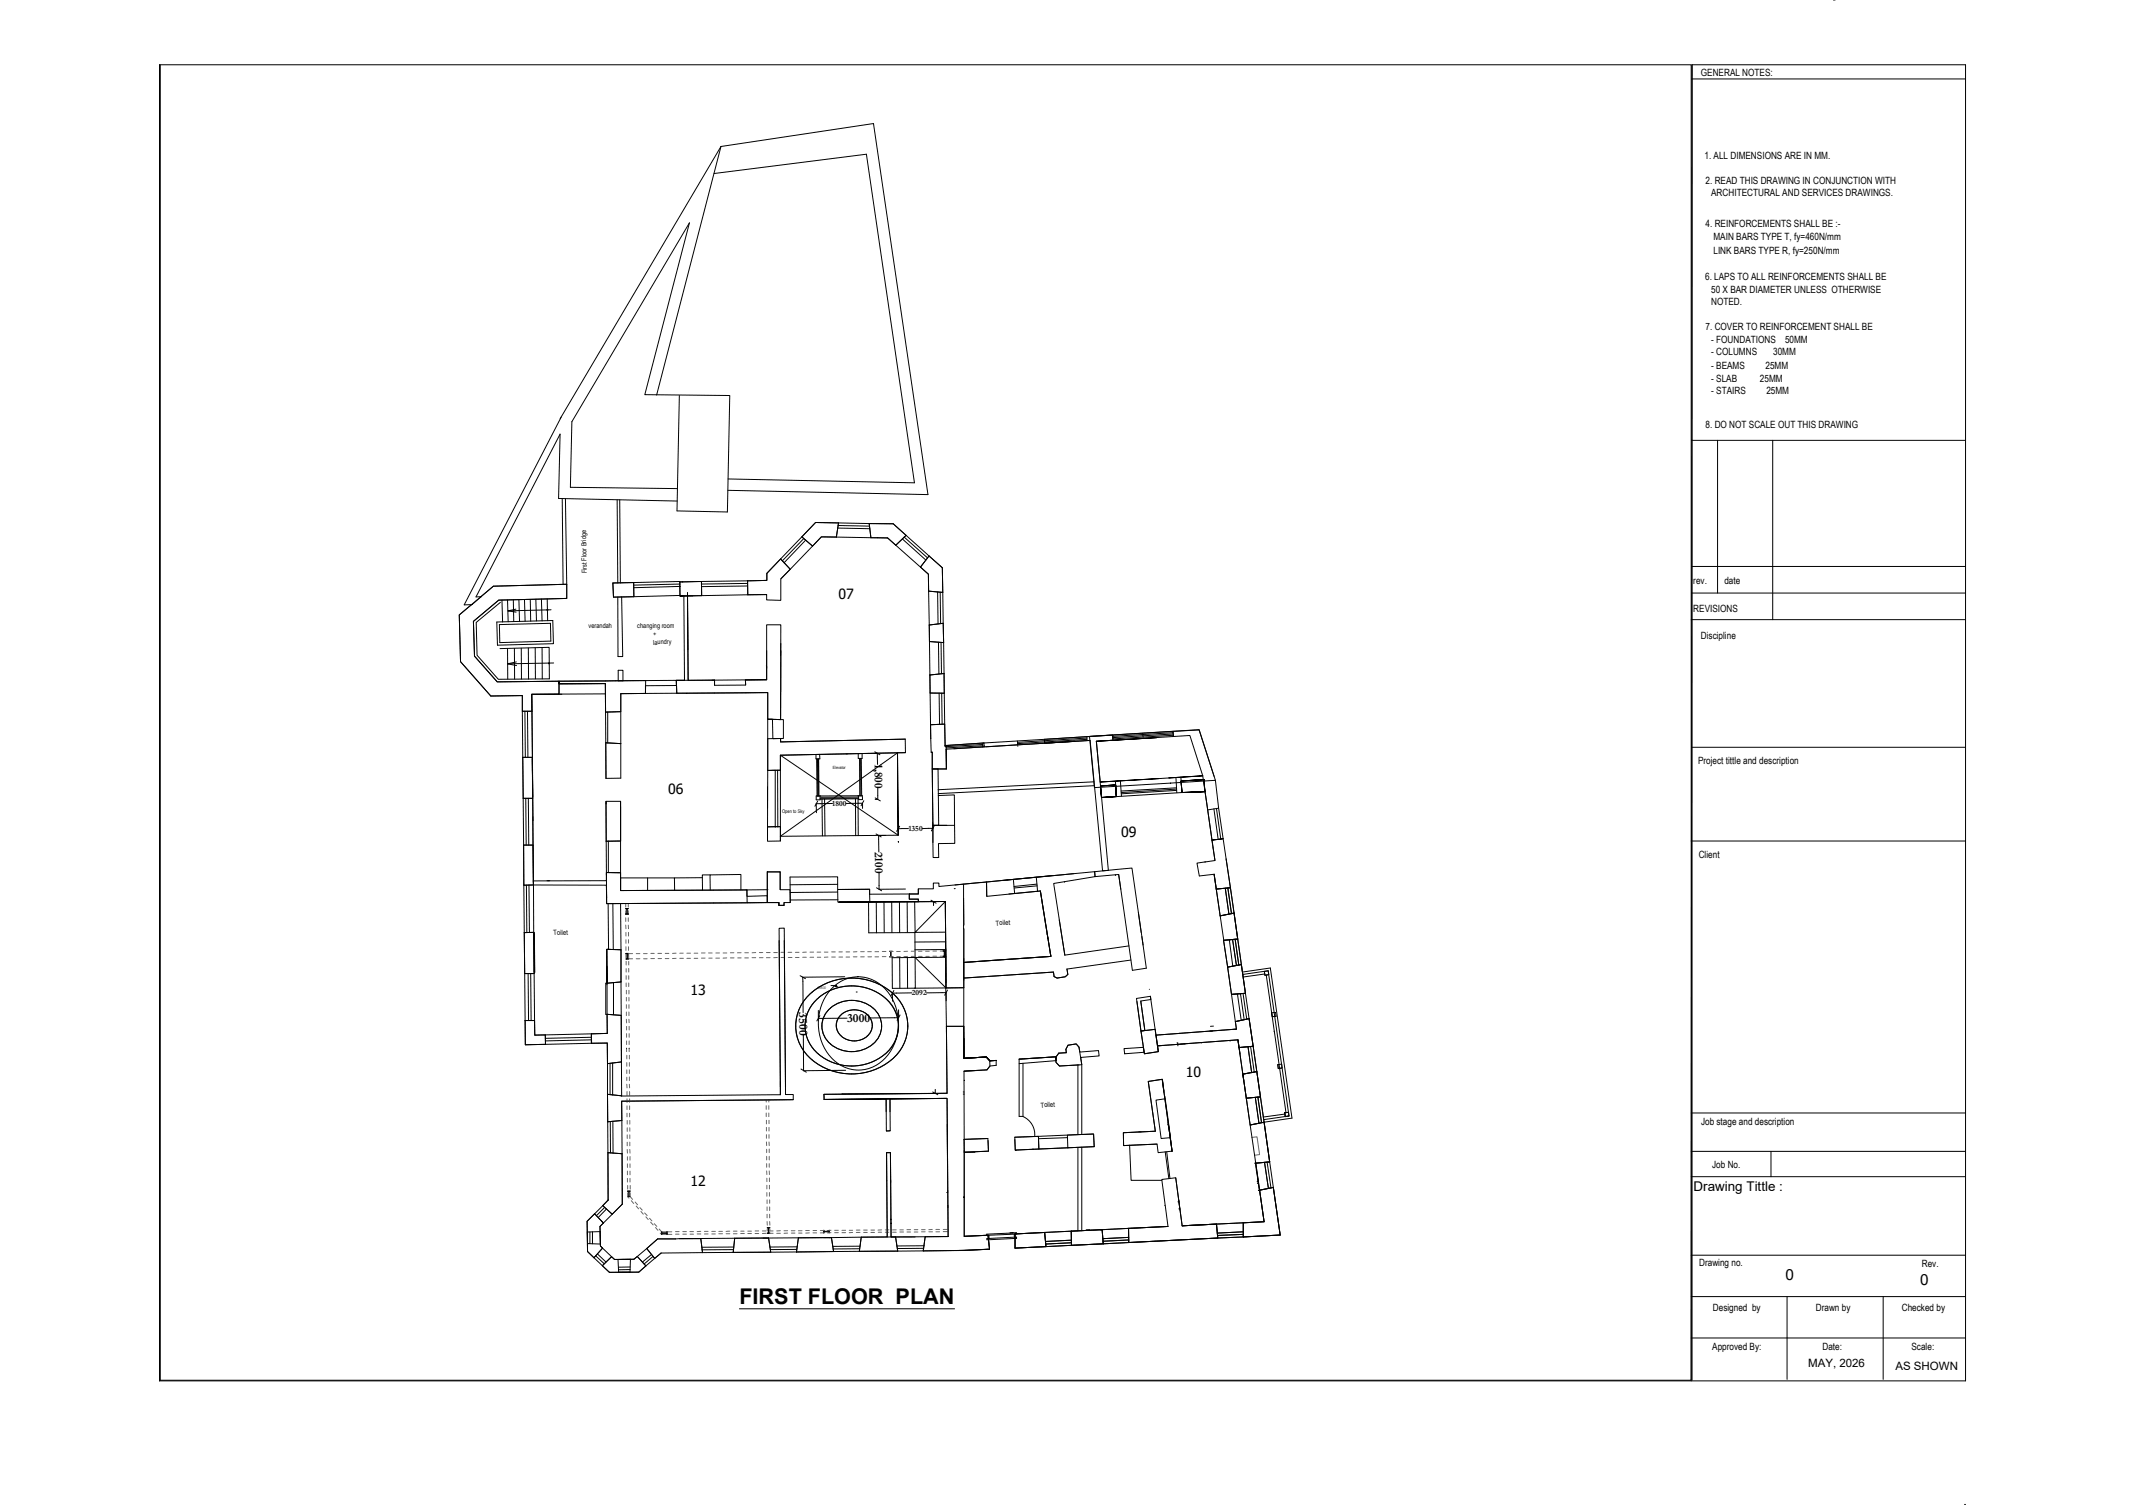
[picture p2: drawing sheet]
<svg xmlns="http://www.w3.org/2000/svg" width="420mm" height="297mm" viewBox="0 0 420 297" stroke-linecap="round" stroke-linejoin="round" font-family="sans-serif">
<!-- layer: New_New_0_Pen_No__13_Pen_No__4 -->
<path d="M251.4 203.5h.1" fill="none" stroke="#000" stroke-width=".2"/>
<!-- layer: New_containers_Pen_No__11 -->
<path d="M215 145.3l21.6-1.3 3.3 10-23.9 1.4zM217.2 155.1l3-.2 .1 2.3-2.9 .2-.2-2.3 3-.2-3 .2 .2 2.3 2.9-.2-.1-2.3 .1 2.3-2.9 .2zM233.1 154.1l.2 2.3-.2-2.3 4.5-.2 .2 2.4-4.5 .1-.2-2.3 4.5-.2 .2 2.4-4.5 .1 4.5-.1-.2-2.4zM163.9 198.9a6.4 6.4 0 0 1 9.8 1.9 4.9 4.9 0 0 1-3.7 6.5 6.6 6.6 0 0 1-6.1-1.2M163.9 198.9a4.6 4.6 0 0 0 0 7.2M174.6 196.9a10.1 10.1 0 0 0-14.6 1.8 7.1 7.1 0 0 0 1.6 9.4M174.6 196.9a7.1 7.1 0 0 1 0 11.2M175.9 195.8a12.2 12.2 0 0 0-17.4 1.9 8.7 8.7 0 0 0 3.3 12.6 12.4 12.4 0 0 0 14.1-1.1M175.9 195.8a8.5 8.5 0 0 1 0 13.4M161.6 208.1a10.4 10.4 0 0 0 13 0M166.1 204.5a4 4 0 0 0 5 0M166.1 204.5a2.92 2.92 0 0 1-.9-3.1 2.92 2.92 0 0 1 2.5-2 3.4 3.4 0 0 1 4.4 3.5 2.73 2.73 0 0 1-1 1.6" fill="none" stroke="#000" stroke-width=".2"/>
<!-- layer: ArchiCAD Doors_Pen_No__1_Pen_No__6 -->
<path d="M232.3 205.8h.2v.6M237 205.8h.2" fill="none" stroke="#000" stroke-width=".2"/>
<!-- layer: Exterior Walls_Pen_No__61 -->
<path d="M200.9 146.8v.5" fill="none" stroke="#6a6a6a" stroke-width=".2"/>
<!-- layer: New_New_Vports_Pen_No__7_Pen_No__7 -->
<g fill="none" stroke="#000" stroke-width=".2">
<path d="M135.7 120.4l.1 7.8M151.3 131.4v.5M105 149.7l.2 7.6M108 173.8h.5M205.7 178.4v.2M105.4 184.3v7.6M105.5 184.3v7.6M105.5 184v7.9M198 189.4l-7.6 .5M206.7 184.5v-.2v.2M206.8 185.2v-.1v.1M212.7 210.1v13.8"/>
<path d="M213.5 210.1v13.8M239.4 203.5h-.6M239.5 202.5l-.6 .1M175.8 232.9v.6M186.9 221.9l.1 7.6M212.7 226.5v16.4M213.5 226.4v16.5M175.8 240.6v.1v-.1M175.9 241.4v.1v-.1"/>
</g>
<!-- layer: New_New_0_Pen_No__6_Pen_No__6 -->
<path d="M119.5 134.9l-9.2 .1M119.5 134.4l-9.2 .1M154 149.1l23.2 15.7M177.1 148.6l-23.1 16.5 23.2-.3M184 151.8l.1 11.1M177.2 164.8l-.1-16.2 .1 16.2M177.3 166.1v.1v-.1M190.2 174.5l4.5-.4v2.8M186.6 195l.2 7.6M190.2 194.9v7.7" fill="none" stroke="#000" stroke-width=".2"/>
<!-- layer: New_New_0_Pen_No__7_Pen_No__7 -->
<g fill="none" stroke="#000" stroke-width=".2">
<path d="M140.9 34.2l30.1-3.8 9.5 64.9-36.8-.8M142.3 28.9l-12.7 49.1M142.3 28.9l30.1-4.5 10.7 73.2-39.5-.8M142.3 28.9l-31.7 53.7M134.1 78.1l-.5 22.7M144 78.1l-16.7-.2 8.8-33.9-23.2 39.2-.3 13 21.1 .2M144 78.1l-.4 22.9M110.7 82.3l-19.1 37.1 1.5-.1M111 98.4l.1 17M111.6 98.5l.2 16.8-14.4 .4-6.8 5.7 .3 9.2 6 6.8 6.2-.1v3.1M121.8 98.6l.1 16.5M122.3 98.6l.1 16.5"/>
<path d="M133.6 98.9l-23.4-.5 .3-12.7-16.6 32.1h1.1M98.8 118.9l-4.8 4 .1 6.4 4.2 4.8 10.1-.1v-6.2l-9.7 .2M99.1 118.4l.1 4.4M100.2 118.4l.1 4.3M101.3 118.4l.1 4.3M102.4 118.4l.1 4.3M103.5 118.3l.1 4.3M104.6 118.3l.1 4.3M105.7 118.3l.2 4.3M106.8 118.2l.2 4.4M108 118.2l.1 4.3M111.8 118.1l-13.4 .3-5 4.2 .2 6.9 4.5 5.1 12.2-.1"/>
<path d="M122.7 117.8l.2 11.8h-.9l-.1-11.7M125.1 115l-4.2 .1M125.1 117.8l-4 .1M138.4 114.8l-4.2 .1M138.5 117.6h-4.3h.6M151.3 117.3l-3.7 .1M154.1 110.3l-2.8 2.9v1.4h-3.8M156 112.4l-1.9 1.9M165.1 106h-3l-1.7 1.8M165.5 103.2l-4.5-.1-2.8 2.9M171.5 103.3l4.8 .1 2.5 2.3M171.9 106.1l3.3 .1 1.6 1.4"/>
<path d="M181.7 111.9l1.5 1.4 .1 3.4M183.3 109.7l2.7 2.4 .1 4.8M98 122.8l11.1-.3 .1 4.5-11 .3zM98.6 123.3l10-.3 .1 3.5-10.1 .3zM100.2 128v6M101.5 128l.1 6M101.8 120.2l-1.6 .4 1.7 .2M101.9 130.6l-1.7 .4 1.7 .4M102.9 127.9v6.1M104.3 127.9v6.1M105.6 127.8l.1 6.2M107 127.8v6.2"/>
<path d="M108.8 120.4l-8.6 .2M109.3 130.9l-9.1 .1M119.5 136.9l-9.2 .1M122 134.4v-2.1h.9v2.1M127.4 134.3l-7.9 .1M151.3 128.4v5.8l-17.8 .1h1.6M154.1 128.4v13.6l-2.6-.1v-5.2l-29 .2v3.6h-3v-5.6l-9.2 .1v-.5v2.5h-5.4l.1 3.4M183.4 123.4v3.2M183.5 133.2l.1 3.6M186.1 123l.1 3.8M186.3 132.9l.1 3.9M103.2 149.5l.1 8.1"/>
<path d="M105.1 152.2v-2.7v8.1M122.5 146.8l-3-.2 .1 7h2.9M151.5 145.8h2.6v.6l24.5-.5 .1 2.6-24.7 .6v2.9l-2.5 .1zM154.1 142h.5v3.8h-.5M161.8 148.9v.9h-.8v-.9M161.8 157.1v.8h-.7v-.8h.9M162.2 157.7l.1 7.3M162.7 157.7l.1 7.3M167.2 148.8h.1M168.8 157.6l.1 7.3M169.3 157.1h.8M169.3 157.6l.1 7.3"/>
<path d="M169.4 148.7v1h.7v-1M169.4 157.1l.1 .7h.7v-.7M183.6 143l.2 5.5h.2v3.3h2.8l-.1-3.9M185.2 157l3.1-.1 .1 6M186.4 142.9l.1 4.4M186.7 147.1v.9M193.9 146.9l-7.2 .5M193.9 147.2l-7.2 .4M193.9 146.7v.7M194.2 146.6l-7.7 .6M194.2 146.6v.8M194.2 147.4l-5.9 .4"/>
<path d="M200.8 146.3v.7M206.1 145.9l.1 .8 5.9-.4-17.9 1.1M214.5 145.7l-13.7 .8M214.5 145.9l-13.7 .9M215.9 154.3l-30.8 1.6M216 155.1l-30.8 1.5M219.6 145.1l-25.4 1.5M219.6 145.8v.3M220.2 154.9l-3 .2M221.1 154.1l.2 3M225.5 144.7l.1 .8M231.5 144.6l-11.9 .7"/>
<path d="M231.5 144.9l-11.9 .7M231.6 145.1l-.1-.7-11.9 .7v.7M231.6 145.1l-12 .7M231.6 145.1v.3M232.1 153.5l.1 3M232.2 155.5l-11 .6M232.2 156l-10.9 .7M232.2 155.7l-10.9 .7M233 153.4l.3 3-13 .8-.2-3M237.4 153.1l2.4 16.7M237.5 153.9l-4.4 .2M237.7 155.8l2.1 14-2.1 .3"/>
<path d="M103.3 166.8l.1 7.9M105.2 166.8l.1 7.9-.1-.8M119.7 172.7v-.5v6.2l27.7-.2M119.7 174.7v2.5M120 178.4l.1 9M120.9 178.3l.1 9.1h-1.2v6.7v-3.4M122.5 166v-7.8h-2.9v7.8M122.5 172.3v3.5M122.5 178.3l.1 15.5M127.8 173.3v2.5M133.1 175.7v-2.4h-10.6v2.5M138.6 173.2l-5.5 .1"/>
<path d="M140.1 172.7h-1.5v3M146.2 175.6v-3l-6.1 .1 .1 3M147.4 175.6v2.6l4-.1M147.4 175.6l-24.9 .2M151.4 178.1h2.3v.6h1v-.6M151.4 172.1v6M151.5 165.9v-2.7h2.5v2.8M151.6 175.6h-4.2M154 172.1v3.5M165.3 175.5v-2.4h-9.4l.1 5M165.3 176.1h-9.3M165.3 174.5l-9.4 .1"/>
<path d="M165.4 177.6h-9.4M171.4 178l.1 6.1h9.1v10.9M171.7 178l-2.2 .1M172.9 178l.1 6.1M174.5 178v6.1M176 178v6.1M177.5 178v6.1M179 178l.1 6M179.5 176.4v1.1h1.7v.5M180.5 178l.1 6M181.2 178l-15.6 .1h5M181.2 175.4v1l-9.6 .1v-1l-6 .1"/>
<path d="M186.6 177.9l-21 .2 15.6-.1M186.6 177.9l-6 6.1h6M186.6 177.9l.1 17.1M186.9 162.9h-2.8v3.4M188.5 175.4h.1M190.2 177.3v5.3M193.6 174.2l-5.1 .5M198.9 173.7l-5.4 .5M212 172.4l-14.1 1.4M236.7 172.9l2.9-.3 .4 2.9 2.8-.3M103.5 184.1v8.1M105.3 184l.1 8.2"/>
<path d="M119.8 194.1h-.3v6.1h.3M119.8 194.1v6.1M121.1 193.9v6.4M122.6 193.8l-2.8 .3M122.6 193.8v6.6M153.8 185.6l.2 28.9M154.8 185.6l.2 28.9M177.5 189l.1 6.1M179.1 189v6.1M180.6 189h-4.5M180.6 195h.1M186.6 188.9h.1"/>
<path d="M186.6 188.9l-6 .1 6.1 6M186.6 187.4l-6 .1M186.6 185.9h-6M186.7 195l-10.6 .1M190.2 183.3v11.6l-3.5 .1M224.4 197.7l.8 5.8M225.1 197.6l.8 5.8M227.1 197.3l.9 5.9M240.8 180.8l2.7-.6 .8 5.1-2.8 .3M243 196.3l2.8-.3-.8-5.6-2.7 .5 1.5 10.7 2.7-.6 2.3 15.5M245.2 191.9l5.5-.8 4.3 29.6-5.5 .8 1.1 7.8M245.3 192.3l5-.7 4.1 28.7"/>
<path d="M249.5 191.7l.8-.1 .1 .8-.8 .1zM249.5 191.7l.1 .8 .8-.1M249.6 192.2l-4.2 .6M249.9 192.4l3.9 27.2M251 199.9l.1 .8 .7-.1M251 199.9l.7-.1 .1 .8-.7 .1zM103.6 201.4l.1 4.8 4-.1M105.5 201.4v2.9h2.1M116.7 205.2l-9.1 .2M116.7 204.7l-9.1 .2M119.8 200.2l2.8 .2v9.2l-2.7 .3-.1-4h-3.1v-1.9h3.1zM119.8 204h.1"/>
<path d="M122.7 216.3l-2.8-.3v5.4l2.8-.3v-3.8l33.8-.3M154 213.5v2.6M162.6 217l24.3-.2-24.3 .2M166.3 215.9h.1M174.9 216.9v2.5M175.6 216.9v2.5M184.5 215.8l-18.2 .1M186.9 216.8l.2 27.3h-4.5l-.4 2.8 8.1-.1 5-.3M194.6 208.6l-4.4 .3v-6.3h-3.4l.1 13.2-24.3 .2v1M194.8 211.2l-4.6 .2M244.3 205.2l.2 1.6M245.4 213.3l-.1-1.3 .7 4.7"/>
<path d="M252.2 210.1l.1 .8 .7-.1M252.2 210.1l.7-.1 .1 .8-.7 .1zM253.5 219.6l.8-.1 .1 .8-.7 .1zM253.6 219.9l-4.3 .6M254.3 219.5l-.8 .1 .2 .8 .7-.1M117.3 239.6l1.8 1.8-.7 .7 .1 3.8 .4 .4-1.7 1.9-1.2-1.2-.1-6zM120 227.5l2.8 .2v10l-2 1.9-1.8-1.6 1-1.1zM175.7 223.2h-.8M195.1 227.2l-4.8 .2h2.1M248.6 234.9l.9 6.2-4.1 .2M251.3 234.4l1.3 9.4-7.2 .3M254.4 220.3l-5 .7"/>
<path d="M118.9 249.8l1.8-1.8 .6 .6 3.8-.1 .7-.5 1.7 1.9-1.4 1.2h-5.8zM133.3 244.5h-3.5l-2.2 1.9 1.6 2 1.3-1.1 8.1-.1M134.1 244.5h4.2M150.6 244.3h1.1M151.7 244.3l.4 2.8-7.4 .1M151.7 244.3l-6.7 .1M157.6 244.3h6.5l.4 2.7-7.3 .1zM163.6 244.3h.5M170 244.2l6.7-.1 .5 2.8-7.6 .1zM175.1 244.1l-.1-16.6h.7l.2 16.6M195 243.8l-4.7 .2M206.2 243.2l-5.9 .3"/>
<path d="M206.4 246l-6.1 .3M214.9 242.8h.1M217.1 242.7h.4l-6.1 .3M217.7 245.5l-6.2 .3M230.5 242.1l-7.8 .3M240.1 241.6l-6.8 .3M240.3 244.3l-17.5 .9"/>
<circle cx="108" cy="120.4" r=".11"/>
<circle cx="108.4" cy="130.9" r=".11"/>
</g>
<!-- layer: New_New_Layer1_Pen_No__7_Pen_No__7 -->
<g fill="none" stroke="#000" stroke-width=".2">
<path d="M111.8 115.3v2.8M120.9 115.1l.2 2.8M125.1 115v2.8M134.2 114.9v2.7M138.4 114.8l.1 2.8M147.5 114.6l.1 2.8M154.1 110.3l1.9 2.1M158.2 106l2.2 1.8M165.5 103.2l-.4 2.8M171.5 103.3l.4 2.8M178.8 105.7l-2 1.9M183.3 116.7l2.8 .2"/>
<path d="M183.3 109.7l-1.6 2.2M127.4 134.3v2.6M133.5 134.3l.1 2.5M141 134.2v1.1M147.1 134.2l.1 1M183.4 126.6l2.8 .2M183.6 136.8h2.8M186.1 123l-2.7 .4M186.3 132.9l-2.8 .3M103.1 140.4h1.9M103.2 149.5h1.9M103.3 157.6h1.8"/>
<path d="M119.5 140.5v6.1M119.9 140.5v6.1M186.4 142.9l-2.8 .1M186.5 147.3h.2M103.3 166.8h1.9M105.3 174.7h-1.9M120.1 166v6.2M122.5 166h-2.9l.1 6.2 2.8 .1M151.4 172.1h2.6M103.5 192.2h1.9M105.3 184l-1.8 .1M119.8 187.4l2.8 .1"/>
<path d="M103.6 201.4h1.9M107.6 204.3l.1 1.8M116.7 204l.1 1.9M194.6 208.6l.7 .8 .1 1-.6 .8M247.3 206.5l-2.8 .3M248 211.5l-2.7 .5M248.8 216.5l-2.8 .2M195 225.2l.1 2M249.5 221.5l-2.8 .5M250.6 229.3l-2.8 .3M251.3 234.4l-2.7 .5M138.3 244.5l.3 2.7"/>
<path d="M145 244.4l-.3 2.8M195 243.8l.3 2.7M200.3 243.5v2.8M206.2 243.2l.2 2.8M211.4 243l.1 2.8M217.5 242.7l.2 2.8M222.7 242.4l.1 2.8M240.1 241.6l.2 2.7M245.4 241.3v2.8"/>
</g>
<!-- layer: New_New_Layer1_Pen_No__1_Pen_No__1 -->
<g fill="none" stroke="#000" stroke-width=".2">
<path d="M134.2 114.8l-9.1 .2M134.2 115.3l-9.1 .2M134.3 115.7l-9.2 .3M134.4 117.5l-9.3 .3M147.5 115.7l-9.1 .1M147.5 115.1l-9.1 .2M147.5 114.6l-9.1 .2M147.6 117.4l-9.1 .2M158.2 106l-4.1 4.3M158.6 106.3l-4.2 4.4M159 106.6l-4.3 4.5M160.4 107.8l-4.4 4.6"/>
<path d="M165.1 106l6.8 .1M165.3 104.2l6.4 .2M165.4 103.7l6.2 .1M165.5 103.2l6 .1M176.8 107.6l4.9 4.3M178.1 106.4l4.6 4.1M178.4 106l4.6 4.1M178.8 105.7l4.5 4M183.3 116.7l.1 6.7M185 116.8l.1 6.3M185.5 116.9l.1 6.2M186.1 116.9v6.1"/>
<path d="M183.4 126.6l.1 6.6M183.6 136.8v6.2M185.2 126.7l.1 6.3M185.3 136.8l.1 6.2M185.7 126.8l.1 6.2M185.8 136.8l.1 6.1M186.2 126.8l.1 6.1M186.4 136.8v6.1M103.1 140.4l.1 9.1M103.3 157.6v9.2M103.6 140.4l.1 9.1M103.8 157.6v9.2"/>
<path d="M104.1 140.4l.1 9.1M104.3 157.6l.1 9.2M105 140.4l.1 9.1M105.1 157.6l.1 9.2M151.5 152.1v11.1M153 152v11.3M153.5 152v11.2M154 152v11.2M103.4 174.7l.1 9.4M103.9 174.7l.1 9.4M104.4 174.7l.1 9.4M105.3 174.7v9.3"/>
<path d="M240 175.5l.8 5.3M241.8 175.3l.7 5.1M242.3 175.3l.7 5M242.8 175.2l.7 5M103.5 192.2l.1 9.2M104.2 192.2l.1 9.2M104.7 192.2l.1 9.2M105.4 192.2l.1 9.2M241.5 185.6l.8 5.3M243.2 185.4l.8 5.1M243.8 185.4l.7 5.1M244.3 185.3l.7 5.1"/>
<path d="M116.7 205.9l-9 .2M116.7 204l-9.1 .3M119.9 209.9v6.1M120.4 209.8v6.3M120.9 209.8v6.3M122.6 209.6l.1 6.7M244.5 206.7l.8 5.3M246 216.7l.7 5.3M246.3 206.6l.7 5.1M247.7 216.6l.8 5.1M248.2 216.5l.8 5.1M248.8 216.5l.7 5"/>
<path d="M253.5 219.6l.2 .8M119 238l-1.7 1.6M119.3 238.3l-1.6 1.6M119.7 238.6l-1.6 1.7M119.9 221.4l.1 6.1M120.4 221.4l.1 6.1M120.8 239.6l-1.7 1.8M120.9 221.3l.1 6.3M122.7 221.1l.1 6.6M247.8 229.6l.8 5.3M115.9 243.2l.1 2.2M116.4 243.2v2.2"/>
<path d="M116.9 243.1v2.4M117.2 248.2l1.7 1.6M117.6 247.9l1.7 1.5M117.9 247.5l1.7 1.6M118.4 243.1l.1 2.4M118.9 246.3l1.8 1.7M122.1 251.1h2.2M124.4 250.1h-2.4M124.4 250.6h-2.4M124.4 248.5l-2.4 .1M127.6 246.4l-1.8 1.6M128.6 247.6l-1.8 1.5"/>
<path d="M128.9 248l-1.8 1.5M129.2 248.4l-1.7 1.5M144.7 247.2h-6.1M144.8 246.6l-6.3 .1M144.8 246.1l-6.3 .1M157.2 247.1h-5.1M157.2 246.6h-5.2M157.3 246.1h-5.4M157.6 244.3h-5.9M169.6 247h-5.1M169.6 246.5h-5.2M169.7 246h-5.4"/>
<path d="M170 244.2l-5.9 .1M182.2 246.9h-5M182.3 246.4h-5.2M182.4 245.9h-5.4M182.6 244.1h-5.9M211.4 243l-5.2 .2M211.5 244.8l-5.2 .2M211.5 245.3l-5.1 .2M211.5 245.8l-5.1 .2M222.7 242.4l-5.2 .3M222.8 244.2l-5.2 .3M222.8 244.7l-5.1 .3"/>
<path d="M222.8 245.2l-5.1 .3M245.4 243.1l-5.2 .3M245.4 243.6l-5.1 .2M245.4 241.3l-5.3 .3M245.4 244.1l-5.1 .2"/>
</g>
<!-- layer: New_New_0_Pen_No__1_Pen_No__1 -->
<g fill="none" stroke="#000" stroke-width=".2">
<path d="M239.6 159.6l.8 6.1M240.1 159.6l.8 6M199.1 176.4l6.2-.5 2.1 12.9-17.2 1.1M207.7 172.8l-9 .9M239.6 172.6l.4 2.9M240 175.5l1.5 10.1M241.8 175.3l.7 5.1M242 169.5l.8 5.7M242.3 175.3l.7 5M242.8 175.2l.7 5M242.8 175.2l-2.8 .3M209 181.6l1.1 6.9"/>
<path d="M210.6 191.3l.1 1-.5 .5-1.6 .2-.6-.3-.1-.8-17.7 1.1M224.7 180.1l.9 6.4M227 196.6l.1 .7M242.6 185.5l.7 5.2M243.2 185.4l.8 5.1M243.5 180.2l2.3 15.8-2.8 .3M243.5 180.2l-2.7 .6M243.8 185.4l.7 5.1M244.3 185.3l-2.8 .3 .8 5.3 2.7-.5M213.5 210.1l-.6-3.4-.5-.7-1.6 .3-.4 .8v.7l-1.4 .1-.6 .8v1l.7 .7 3.9-.2M225.2 203.5l2.8-.3 .6 4.4-2.8 .4zM232.7 204l11.3-.9-.2-1.5 2.7-.6 .8 5.5"/>
<path d="M232.8 206.1l11.5-.9 .2 1.6 2.8-.3M244.5 206.7l.8 5.3M246.3 206.6l.7 5.1M246.8 206.5l.7 5.1M247.3 206.5l.7 5M247.7 216.6l.8 5.1M248 211.5l2.6 17.8M248 211.5l-2.7 .5 1.4 10 2.8-.5M248.2 216.5l.8 5.1M248.8 216.5l-2.8 .2M194.9 224.7l-4.7 .2M200.3 224.5l15.5-.7 .1 2.5-15.5 .7-.1-2"/>
<path d="M203.9 226.8h.1M204.9 224.3l.1 2.5M210.7 224.5l-5.7 .2M228.3 225.8l-6.6 .3v-2.5l6.3-.3-1.4-9.9 2.8-.4 1.9 14.2M249.6 229.4l.7 5.1M250.1 229.4l.7 5M250.6 229.3l2 14.5-7.2 .3M250.6 229.3l-2.8 .3 .8 5.3M251.3 234.4l-2.7 .5 .9 6.2-4.1 .2M211.4 243l-11.1 .5v2.8l6.1-.3-.2-2.8M211.4 243l.1 2.8M211.5 244.8l-5.2 .2"/>
<path d="M211.5 245.3l-5.1 .2M211.5 245.8l-5.1 .2M217.5 242.7l.2 2.8M217.7 245.5l-6.2 .3M222.7 242.4l-11.3 .6M222.7 242.4l.1 2.8M222.8 244.2l-5.2 .3M222.8 244.7l-5.1 .3M222.8 245.2l-5.1 .3M230.5 242.1l-7.8 .3M233.3 241.9l12.1-.6v2.8M240.1 241.6l.2 2.7"/>
<path d="M245.4 244.1l-22.6 1.1M245.4 243.1l-5.2 .3M245.4 243.6l-5.1 .2"/>
</g>
<!-- layer: New_New_FUR_Pen_No__253_Pen_No__252 -->
<path d="M154.1 128.4v8.1" fill="none" stroke="#666" stroke-width=".2"/>
<!-- layer: New_New_0_Pen_No__142_Pen_No__142 -->
<path d="M161.2 149.8v7.3M161.3 149.8l.1 7.3M161.5 149.8l.1 7.3M169.4 157.3l-7.4 .1M169.5 157.5l-7.7 .1M169.5 157.6l-7.7 .1M169.6 149.7l.1 7.4M169.8 149.7l.1 7.4M170 149.7l.1 7.4M170.2 157.1h-8.2" fill="none" stroke="#000" stroke-width=".2"/>
<!-- layer: New_0_Pen_No__7 -->
<g fill="none" stroke="#000" stroke-width=".2">
<path d="M133.6 100.8l10 .2M135.7 117.6h1M110.9 137h-6l.3 25M140.5 134.2h.5M154.1 127v2.4M119.6 158.2v.5M214.5 145.4v.8M215.1 146.1l-20.6 1.3M216.4 146.3l18.4-1.1 2.6 7.9M228.7 153.7l-11.6 .6 11.6-.6M230.7 153.5l6.7-.4-8.7 .6M236.6 144.1l3 9.1"/>
<path d="M105.2 161.2v12.7M123.5 179.4l.5-.1-.2 .1v1h.2h-.5h.2v-1M123.5 179.3v.1M200 173.6l.2 2.7M204.5 173.1l.3 2.8M204.6 174.5l-4.5 .5M204.7 174.8l-4.5 .5M205.3 175.9l2.1 12.9-9.4 .6M210.1 174v.1M220.1 172.6v.2M220.8 172.6l.4 2.9M238 170.1l-1.8 .2 .5 2.6"/>
<path d="M241.4 165.5l-2.3 .3 2.2-.2M123.5 188.2h.5h-.1v1l.2 .1h-.5l.1-.1v-1zM159.8 196.2a12.3 12.3 0 0 1 17.4 .9 8.6 8.6 0 0 1-2.8 13.2 12.1 12.1 0 0 1-16.1-3.4 8.4 8.4 0 0 1 1.5-10.7zM160.8 197.7a10.1 10.1 0 0 1 15.2 .8 7.3 7.3 0 0 1-3.3 10.8 9.9 9.9 0 0 1-13.1-3.7 7 7 0 0 1 1.2-7.9zM163.3 199.5a6.4 6.4 0 0 1 10.4 1.4 4.9 4.9 0 0 1-3.7 6.4 6 6 0 0 1-7.7-4 4.5 4.5 0 0 1 1-3.8zM164.5 194.7a7.2 7.2 0 0 1 11.1 1.6 10.2 10.2 0 0 1-2.2 13.6 7.3 7.3 0 0 1-10.8-3.2 10.3 10.3 0 0 1 1.9-12zM175.6 187.7h.5l-.2 .1v1h.2h-.5h.2v-1zM176.1 189v6.1M186.1 187.7h.5h-.2v1l.2 .1h-.5l.3-.1v-1zM190.2 189.2v.7M207.3 188l.1 .8M225.5 186h.1"/>
<path d="M226.8 195.2v.1M244.2 196.3l.7 5M244.8 196.2l.7 5M245.3 196.1l.7 5M245.8 196l.7 5M123.7 206.9h.1M124.2 206.9h.1M166.1 200.2a3.8 3.8 0 0 1 6 1.6 3.3 3.3 0 0 1-4.2 3.6 2.96 2.96 0 0 1-2.7-2 2.96 2.96 0 0 1 .9-3.2zM190.3 213.2h.1M190.3 215.9h.1M190.3 215.5h.1M196.6 209.3l-1.2 .1-.8-.8-4.4 .3v-3.9v3.9l4.4-.3 .8 .8"/>
<path d="M208.4 208.6l-7.3 .4M229.4 206.3l-1 .1M229.9 216.9l-1.8 .2 1.1 7.6 1.8-.2M233.9 206l-5.5 .4 .2 1.2M242.7 205.4h.1M244 203.1l-1 .1M123.9 235.1h.5h-.2v1l.2 .1h-.5l.2-.1v-1zM187 234.9v.5M187 235.4h.1M187 238l.1 .4M190.3 236.3h.1M190.3 236.2h.1"/>
<path d="M200.6 227h.1M213 223.7h.1M224.9 223.4h.1M225.2 223.4h.1M229.9 237.9h.1M230.5 221.5l.1 .5M230.6 222h.1M230.6 222l.4 2.5M230.6 222.2l.7 5M231 224.5v.5M232 232.5l1.3 9.4M232.6 236.9l.1 .3"/>
<path d="M232.7 237.2h.1M232.7 237.2l.1 1.4M232.8 238.6h.1M232.8 238.6l.1 .2M247.8 229.6h.1M247.8 229.6l.5 3.7M247.8 229.5v.1M248.2 232.3l.1 .9M248.3 233.3v.3M248.3 233.2h.1M248.3 233.2v.1M248.3 233.6h.1"/>
<path d="M248.3 233.6l.2 1.3M248.5 234.9h.1M116 245.4l2.5 .1M118.4 243.1l-2.5 .1M122 248.6l.1 2.5M124.4 248.5l-.1 2.6M130.6 243.1v.2h1l.1-.2v.5l-.1-.2h-1v.2zM131.6 243.1h.1M151.4 242.3h.5l-.2 .1v1h.2h-.5h.2v-1zM162.6 242.8v.2h1l.1-.2v.5l-.1-.2h-1v.2zM162.6 244.3h1.5M184.7 244.1h2.4"/>
<path d="M194.8 244.4l5.8-.2v.2l-5.5 .3h-.3zM194.9 243.8h.1M195.2 243.8v.6M199.8 243.3h.1M199.9 243.3h.7v.2l-5.9 .3v-.2l4.6-.2M199.9 243.3h.1M199.9 243.3l-.6 .1M200.2 243.6v.6M214.7 242.8h.1M215 242.8h.1M215 242.8l-.6 .1M217.4 242.7h.1"/>
<path d="M233 240.2h.1"/>
</g>
<!-- layer: New_0_Pen_No__252 -->
<g fill="none" stroke="#666" stroke-width=".2">
<path d="M123.5 178.3v.7M123.5 179.7v.8M124 178.3v.7M124 179.7v.7M123.5 182.6v.7M123.5 181.1v.8M123.5 184v.7M123.5 185.5v.7M123.5 186.9v.7M123.5 188.3v.7M123.6 189.7v.8M123.6 191.2v.7"/>
<path d="M123.6 192.6v.7M123.6 194v.7M123.6 195.5v.7M123.6 196.8v.8M123.6 198.3v.7M123.6 199.7v.7M124 182.6v.7M124 181.1v.8M124 188.3l.1 .7M124 184v.7M124 185.5v.6M124 186.9v.7"/>
<path d="M124 188.2h.8M124.1 189.7v.8M124.1 191.1v.8M124.1 192.6v.7M124.1 194v.7M124.1 189.2h.7M124.1 195.5v.7M124.1 196.8v.8M124.1 198.3v.7M124.1 199.7v.7M125.6 189.2h.7M125.6 188.2h.7"/>
<path d="M127 189.2h.7M127 188.2h.7M128.4 189.2h.8M128.4 188.2h.7M129.8 188.2h.8M129.9 189.2h.7M131.3 189.2h.7M131.3 188.2h.7M133.4 189.1l-.7 .1M133.4 188.1l-.7 .1M134.2 189.1h.7M134.2 188.1h.6"/>
<path d="M135.6 189.1h.7M135.6 188.1h.7M137 189.1h.7M137 188.1h.7M138.4 189.1h.7M138.4 188.1h.7M139.8 188.1h.7M139.9 189.1h.6M141.3 189.1h.7M141.3 188.1h.7M142.7 188.1h.7M143.4 189.1h-.7"/>
<path d="M144.1 189.1h.8M144.1 188h.7M145.5 188h.8M145.6 189.1h.7M147 189.1h.7M147 188h.7M148.4 189h.7M149.1 188h-.7M149.9 189h.7M149.9 188h.6M151.3 189h.7M151.3 188h.7"/>
<path d="M152.7 188h.7M153.4 189h-.7M154.1 189h.8M154.1 188h.8M155.5 188h.8M155.6 189h.7M157 189h.7M157 188h.7M158.4 188.9h.7M159.1 187.9l-.7 .1M159.9 188.9h.7M159.9 187.9h.7"/>
<path d="M161.2 187.9h.8M161.3 188.9h.7M162.7 187.9h.7M163.4 188.9h-.7M164.1 188.9h.7M164.1 187.9h.7M165.6 188.9h.7M165.6 187.9h.6M167 188.9h.7M167 187.9h.7M168.4 188.8h.7M169.1 187.8l-.7 .1"/>
<path d="M169.8 188.8h.8M169.8 187.8h.8M171.2 187.8h.8M171.3 188.8h.7M172.7 188.8h.7M172.7 187.8h.7M174.1 188.8h.7M174.1 187.8h.7M175.6 188.8h.7M175.6 187.8h.7M177 187.8h.7M177 188.8h.7"/>
<path d="M179.1 188.8h-.7M179.1 187.7l-.7 .1M179.8 188.8h.8M179.8 187.7h.8M181.3 188.8h.7M181.3 187.7h.6M182.7 187.7h.7M182.7 188.8h.7M184.1 188.7h.7M184.1 187.7h.7M185.5 188.7h.9M185.5 187.7h.9"/>
<path d="M123.6 201.2l.1 .7M123.7 202.6v.7M123.7 204v.7M123.7 205.4v.8M123.7 206.9v.7M123.7 214v.7M123.7 208.3v.7M123.7 209.7v.7M123.7 211.2v.7M123.7 212.6v.7M123.7 215.4v.8M123.7 216.9v.7"/>
<path d="M123.7 218.3v.7M123.7 219.7v.7M124.1 201.2l.1 .6M124.2 202.6v.7M124.2 204v.7M124.2 205.4v.8M124.2 206.9v.7M124.2 214v.7M124.2 208.3v.7M124.2 209.7v.7M124.2 211.2v.7M124.2 212.6v.7"/>
<path d="M124.2 215.4v.8M124.2 216.9v.7M124.2 218.3v.7M124.2 219.7v.7M151.2 217.1v.4M151.2 218.2v.7M151.2 219.7v.7M151.7 217.1v.4M151.7 218.2v.7M151.7 219.7v.7M123.8 226.9v.7M123.8 221.1v.8"/>
<path d="M123.8 222.6v.7M123.8 224v.7M123.8 225.4v.7M123.8 228.3v.7M123.8 229.7v.7M123.8 231.1v.8M123.8 232.6v.7M123.9 236.2l.2 .3M123.9 234v.7M123.9 235.4v.7M124.3 226.9v.7M124.3 221.1v.8"/>
<path d="M124.3 222.6v.7M124.3 224v.7M124.3 225.4v.7M124.3 228.3v.7M124.3 229.7v.7M124.3 231.1v.8M124.3 232.6v.7M124.4 236.2l.4 .5M124.4 234v.7M124.4 235.4v.7M124.6 237l.5 .5M125.3 237.2l.5 .6"/>
<path d="M125.6 238l.4 .6M126.3 238.3l.4 .5M126.5 239.1l.5 .5M127.2 239.4l.5 .5M151.3 225.4v.7M151.3 221.1v.7M151.3 222.5v.7M151.3 223.9v.8M151.3 226.8v.7M151.3 228.2v.7M151.3 229.7v.7M151.3 231.1v.7"/>
<path d="M151.3 232.5v.7M151.3 233.9v.8M151.3 235.4v.7M151.4 236.8v.7M151.4 238.2v.7M151.4 239.6v.8M151.8 225.4v.7M151.8 221.1v.7M151.8 222.5v.7M151.8 223.9v.8M151.8 231.1v.7M151.8 226.8v.7"/>
<path d="M151.8 228.2v.7M151.8 229.7v.7M151.8 232.5v.7M151.8 233.9v.8M151.8 235.4v.7M151.9 236.8v.7M151.9 238.2v.7M151.9 239.6v.8M247.1 224.5l1-.1 .5 3.5-1 .1M127.5 240.2l.4 .5M128.2 240.5l.5 .5M128.4 241.2l.5 .6"/>
<path d="M129.1 241.5l.5 .6M129.4 242.3l.4 .5M130.1 242.6l.5 .5h2M130.3 243.4l.3 .2h2M133.3 243.1h.7M133.3 243.6h.7M134.7 243.1h.8M134.7 243.6h.8M136.1 243.1h.8M136.2 243.6h.7M137.6 243.5h.7M138.3 243l-.7 .1"/>
<path d="M139 243h.7M139 243.5h.7M140.5 243h.7M140.5 243.5h.7M141.9 243h.7M141.9 243.5h.7M143.3 243.5h.7M144 243h-.7M144.7 243h.8M144.7 243.5h.8M146.2 243h.7M146.2 243.5h.7"/>
<path d="M147.6 243h.7M147.6 243.5h.7M149 243h.7M149 243.5h.7M150.5 243h.7M151.2 243.4l-.7 .1M151.4 241.1v.7M151.4 242.5v.5M151.8 243h.8M151.9 243.4h.7M151.9 241.1v.7M151.9 242.5v.5"/>
<path d="M153.3 243.4h.7M154 242.9l-.7 .1M154.7 242.9h.7M155.4 243.4h-.7M156.2 242.9h.7M156.2 243.4h.7M157.6 242.9h.7M157.6 243.4h.7M159 242.9h.7M159.7 243.3l-.7 .1M160.4 242.9h.8M160.4 243.3h.8"/>
<path d="M161.9 242.9h.7M161.9 243.3h.7M164 242.8l-.7 .1M164 243.3h-.7M164.7 242.8h.7M164.7 243.3h.7M166.2 242.8h.7M166.2 243.3h.7M167.6 242.8h.7M168.3 243.2l-.7 .1M169 242.8h.7M169 243.2h.7"/>
<path d="M170.4 242.8h.8M170.4 243.2h.8M171.9 242.8h.7M171.9 243.2h.7M173.3 243.2h.7M174 242.7l-.7 .1M174.7 242.7h.7M174.7 243.2h.7M176.1 242.7h.8M176.1 243.2h.8M177.6 242.7h.7M177.6 243.2h.7"/>
<path d="M179 242.7h.7M179 243.2h.7M180.4 242.7h.7M180.4 243.2h.7M181.9 243.1h.7M181.9 242.7h.7M183.3 243.1h.7M184 242.7h-.7M184.7 243.1h.7M184.7 242.7h.7M186.1 243.1h1M186.1 242.7h1"/>
</g>
<!-- layer: New_IFF-FURN-DETAIL_Pen_No__250 -->
<path d="M118.7 241l.4 .4" fill="none" stroke="#000" stroke-width=".2"/>
<!-- layer: New_New_A_Doors_Pen_No__7_Pen_No__7 -->
<g fill="none" stroke="#000" stroke-width=".2">
<path d="M120.9 115.1l4.2-.1v2.8l-4 .1zM134.2 114.9l4.2-.1 .1 2.8h-4.3zM135 117.6h.7l.1 16.7 5.2-.1v1.1l6.2-.1-.1-1h4.2v-10.9h2.8v18.7l-2.6-.1v-5.2l-17.9 .1-.1-2.5h1.6zM135.7 116.9l.1 17.4M147.5 114.6h3.8v-1.4l2.8-2.9 1.9 2.1-1.9 1.9v4.2l-2.8-.1v-1.1l-3.7 .1zM161 103.1l4.5 .1-.4 2.8h-3l-1.7 1.8-2.2-1.8zM171.5 103.3l4.8 .1 2.5 2.3-2 1.9-1.6-1.4-3.3-.1zM183.3 109.7l2.7 2.4 .1 4.8-2.8-.2-.1-3.4-1.5-1.4zM90.6 121.4l6.8-5.7 14.4-.4v2.8l-13.4 .3-5 4.2 .2 6.9 4.5 5.1 12.2-.1v2.5h-5.4l.1 3.4h-1.9v-3.1l-6.2 .1-6-6.8zM183.4 123.4l2.7-.4 .1 3.8-2.8-.2zM183.5 133.2l2.8-.3 .1 3.9h-2.8zM103.2 149.5h1.9v8.1h-1.8z"/>
<path d="M119.6 158.2v7.8h2.9M122.5 158.2v17.6l24.9-.2v1.3l4-.1v1.3l-31.7 .3v-3.7h-14.4l-.1-.8 14.5-.1v-1.6l2.8 .1M122.5 146.8l-3-.2 .1 7M122.5 140.5h-3v-5.6l-9.2 .1v-.5l23.2-.2v1h-6.1v1.6h-4.9v9.9M122.5 146.8v6.8M178.6 145.9l-24.5 .5v-.6h-1.6l-.1-3.9-.9 .1v10.1l2.5-.1v-2.9l24.7-.6M183.7 145.8l-.1-2.8 2.8-.1 .1 4.4h.2M184 151.8h1.1l.2 11.1h-1.2zM186.7 148l.1 3.8M186.7 147.3v.3M194.2 146.6l-7.7 .6v.1h.2M194.2 147.2v.2l-7.5 .5 .1 3.9h-2.8v-3.3h-.2"/>
<path d="M219.6 145.8v-.7l-13.5 .8 .1 .8 8.9-.6 2.5 25.8 1.1-.1-2.3-25.5M236.6 144.1l-5.1 .3 .1 .7M103.3 166.8h1.9l.1 7.9h-1.9zM151.4 172.1h2.6v3.5h1.9l.1 2.5h-1.3v.6h-1v-.6h-2.3zM151.5 163.2h2.5v2.8h-2.5zM165.3 175.6l6.3-.1 .1 2.5-6.3 .1zM179.5 176.4h1.7v-1h3v-1.1h1.1v.7l4.9-.5v20.4l-3.5 .1-.1-17.1-5.4 .1v-.5h-1.7zM184.1 162.9h4.3v3.6h-3.2l.1 2.7h-1.1zM241.4 165.5l1.4 9.7-2.8 .3-.4-2.9M103.5 184.1l1.8-.1 .1 8.2h-1.9zM119.7 187.4l.1 7M119.8 187.4l2.8 .1v6.3l-2.8 .3z"/>
<path d="M210.1 188.5l-2.2-14.1 8.2-1.4-.1-1-21.3 2.1v2.8l10.6-1 2.1 12.9-17.2 1.1v3.1l17.7-1.1 .1 .8 .6 .3 1.6-.2 .5-.5-.1-1M224.3 197.1l2.7-.5 .1 .7-2 .3 .8 5.8-.7 .1zM225.2 184.1l-1.8-12.8-7.4 .7 .1 1 4.7-.4 2.7 18.9 2.7-.4-.9-6.3M240.8 180.8l2.7-.6 .8 5.1-2.8 .3M242.3 190.9l2.7-.5 .8 5.6-2.8 .3zM103.6 201.4h1.9v2.9h2.1l.1 1.8-4 .1zM119.8 200.2l2.8 .2v9.2l-2.7 .3-.1-4h-3.1v-1.9h3.1zM119.9 216l2.8 .3 31.3-.2-.2-32.9h1l.2 32.8h1.5v1l-33.8 .3v3.8l-2.8 .3zM190.2 208.9l4.4-.3 .8 .8M192.8 211.3l-2.6 .1M196.6 209.3l-1.2 .1 1.2-.1v1l-1.2 .1-.6 .8-4.6 .2 .1 32.6 4.7-.2 .3 2.7-13.1 .4 .4-2.8h4.5l-.2-27.3-11.3 .1 .1 6.3h-.8v-6.3l-12.3 .1v-1l24.3-.2-.1-13.2h3.4v6.3l4.4-.3 .7 .8M208.4 209.3v-.7l-7.3 .4v11.3h.8v-10.5"/>
<path d="M208.4 208.6v.7M208.4 209.3l-7.3 .6M209 207.9l1.4-.1v-.7l.4-.8 1.6-.3 .5 .7 .2 .9 3.7-.3 .1 1.1-3.6 .3 .2 1.4-4.4 .3-.7-.7v-1zM221.8 207l3.8-.3 .2 1-3.8 .3zM225.2 203.5l2.8-.3 .6 4.4-2.8 .4zM226.6 213.4l2.8-.4 1.9 14.2-2.7 .3-.3-1.7-6.6 .3v-2.5l6.3-.3zM228.1 204.3l15.9-1.2-.2-1.5 2.7-.6 .8 5.5-2.8 .3-.2-1.6-15.9 1.2zM244.3 205.2l.4 2.8M245.3 212l2.7-.5 .8 5-2.8 .2zM117.3 239.6l1.8 1.8-.7 .7 .1 3.8 .4 .4-1.7 1.9-1.2-1.2-.1-6zM120 227.5l2.8 .2v10l-2 1.9-1.8-1.6 1-1.1zM175 227.5h.7l.2 16.6h.8l.5 2.8-7.6 .1 .4-2.8 5.1-.1z"/>
<path d="M190.2 224.9l4.7-.2 .2 2.5-4.8 .2zM190.3 227.1v16.9M201.9 220.4a3.9 3.9 0 0 1 2.3 3.9M210.7 226.6v-2.6l5.1-.2 .1 2.5-15.5 .7-.1-2.5 4.6-.2 .1 2.5M222.9 226l.3 7h6.1M229.3 232.8l2.7-.3 1.3 9.4 6.8-.3 .2 2.7-17.5 .9-.1-2.8 7.8-.3zM230 227.3l.7 5.3M230.3 227.3l.6 5.3M246.7 222l2.8-.5 1.1 7.8-2.8 .3zM248.6 234.9l2.7-.5 1.3 9.4-7.2 .3v-2.8l4.1-.2zM118.9 249.8l1.8-1.8 .6 .6 3.8-.1 .7-.5 1.7 1.9-1.4 1.2h-5.8zM138.3 244.5l.3 2.7"/>
<path d="M145 244.4l-15.2 .1-2.2 1.9 1.6 2 1.3-1.1M145 244.4l6.7-.1 .4 2.8-7.4 .1zM157.6 244.3h6.5l.4 2.7-7.3 .1zM200.3 243.5l5.9-.3 .2 2.8-6.1 .3zM211.4 243l6.1-.3 .2 2.8-6.2 .3z"/>
</g>
<!-- layer: New_0_Pen_No__8 -->
<path d="M164 194.5l.8 .1M167.1 195.2h.1M229.4 213.1l.3 2.2M229.4 213.2l.3 2.4M229.9 216.3l1.1 8.4M231 224.9l.3 2.3" fill="none" stroke="#000" stroke-width=".2"/>
<!-- layer: New_New_A_Doors_Pen_No__7_Pen_No__1 -->
<path d="M240.5 159.5l.9 6" fill="none" stroke="#000" stroke-width=".2"/>
<!-- layer: New_New_0 -->
<g fill="none" stroke="#000" stroke-width=".2">
<path d="M161.4 158.1l-.6 1M164.3 158.6h-3.2v1.8M167 158.6l3.2-.1v1.1M170.5 158l-.6 1M172.6 148.7h.5l.1 2.2M172.6 148.4l1.1 .6M172.7 157.5l1 .6M173.2 155.6v2.2h-.5M172.9 164.6l1 .6M173 175.2l1 .6M173.5 172.3v3.2h5.2M174.8 164.9h-1.4v3.2"/>
<path d="M177.2 162.3v1.3l2.1-.1M177.5 163.1l-.5 1M183.7 177.7l1 .6M184 178h.2v.7M184.1 162.3v1.2h-2.1M184.4 163l-.6 1M176.4 195.5l-.5 1M180 196h-3.9v1.6M182.8 196l3.9-.1v1.6M187 195.4l-.6 1M184.1 215.5l1 .6M184.6 215v.8h-.2"/>
</g>
<!-- layer: New_Text_Pen_No__30 -->
<path d="M145.9 258.3h42.5" fill="none" stroke="#000" stroke-width=".2"/>
<!-- layer: Fills_Pen_No__49_Pen_No__16 -->
<path d="M31.5 12.8h302.3v259.6h-302.3M239.9 154l.6 5.5-2.2 .4" fill="none" stroke="#000" stroke-width=".2"/>
<!-- layer: FURNITURE_Pen_No__95 -->
<path d="M122 134.4h1M216.4 146.3l.7 8M228.3 145.6l-11.9 .7 11.9-.7M222.8 186.7l-12.7 1.8M223.2 189.5l-12.6 1.8M232.8 204l-4.7 .3M175.9 244.1h4.7" fill="none" stroke="#000" stroke-width=".2"/>
<!-- layer: New_New_0_Pen_No__8_Pen_No__8 -->
<path d="M151.5 155.3v4.3" fill="none" stroke="#000" stroke-width=".2"/>
<!-- layer: New_0_Pen_No__8 -->
<g fill="#000" stroke="#000" stroke-width=".2">
<path d="M164.8 194.5l.3 .1z"/>
<path d="M164.8 194.6h.3zM164.8 194.6h.3z"/>
</g>
<!-- layer: New_Defpoints_Pen_No__8 -->
<path d="M165.1 194.6h.1M169.2 195.8h.1" fill="none" stroke="#000" stroke-width=".2"/>
<!-- layer: New_0 -->
<path d="M158.5 193.7v6.2M161.5 199.4v1.6M166.7 192.8l-8.3 .1M177.3 199.3v1.6M158.5 204.3l.1 6.2M166.9 211.2l-8.3 .1M167.2 201h-4.9M176.5 200.9h-4.8" fill="none" stroke="#000" stroke-width=".2"/>
<!-- layer: 0 -->
<path d="M157.9 192.6l1.1 .6M158.4 192.9l.1 .8M158.1 211l1 .6M158.6 210.5v.8M161.5 201h.8M161.8 200.4l-.6 1.1M176.5 200.9h.8M177.6 200.3l-.6 1.1" fill="none" stroke="#000" stroke-width=".2"/>
<!-- layer: PAPERLAYOUT -->
<path d="M361.8 0h.4" fill="none" stroke="#000" stroke-width=".2"/>
<!-- layer: Paperlayout-2 -->
<g fill="none" stroke="#000" stroke-width=".2">
<path d="M333.9 15.6h54M333.9 86.9h54M339 86.9v30.2M349.8 86.9v35.4M333.8 117.1h54.1M333.8 111.8h54.1M333.8 122.3h54.1M333.8 147.5h54.1M333.8 166h54.1M333.8 219.7h54.1M333.8 232.2h54.1M333.8 227.2h54.1"/>
<path d="M349.5 227.2v5M333.8 247.7h54.1M333.8 255.9h54.1M352.7 255.9v16.3M371.6 255.9v16.3M31.5 272.5h356.4v-259.7h-54l-.1 259.7M333.8 264.1h54.1"/>
</g>
<!-- layer: Lines_Pen_No__1 -->
<path d="M31.5 12.8v259.7M333.9 12.8v259.6M387.9 296.9h.1" fill="none" stroke="#000" stroke-width=".2"/>
<!-- layer: 2-Columns -->
<path d="M31.6 12.8v259.6" fill="none" stroke="#000" stroke-width=".2"/>
<text font-size="4.3" x="145.9" y="257.4">FIRST FLOOR PLAN</text>
<g font-size="3">
<text x="352.3" y="252.6">0</text>
<text x="379" y="253.6">0</text>
</g>
<g font-size="2.8">
<text x="165.5" y="118.3">07</text>
<text x="131.9" y="156.6">06</text>
<text x="221.3" y="165.1">09</text>
<text x="136.3" y="196.4">13</text>
<text x="234" y="212.6">10</text>
<text x="136.3" y="234.1">12</text>
</g>
<text font-size="2.6" x="334.2" y="235.1">Drawing Tittle :</text>
<g font-size="2.4">
<text x="157.7" y="199.8" transform="rotate(89 157.7 199.8)">3500</text>
<text x="167.2" y="201.7" transform="rotate(-1 167.2 201.7)">3000</text>
</g>
<g font-size="2.3">
<text x="172.6" y="150.8" transform="rotate(90 172.6 150.8)">1,800</text>
<text x="172.7" y="168.1" transform="rotate(89 172.7 168.1)">2100</text>
<text x="356.8" y="269.8">MAY, 2026</text>
<text x="374.1" y="270.4">AS SHOWN</text>
</g>
<g font-size="2">
<text x="335.7" y="15.1">GENERAL NOTES:</text>
<text x="336.4" y="31.3">1. ALL DIMENSIONS ARE IN MM.</text>
<text x="336.6" y="36.2">2. READ THIS DRAWING IN CONJUNCTION WITH</text>
<text x="337.7" y="38.7">ARCHITECTURAL AND SERVICES DRAWINGS.</text>
<text x="336.6" y="44.9">4. REINFORCEMENTS SHALL BE :-</text>
<text x="338.2" y="47.5">MAIN BARS TYPE T, fy=460N/mm</text>
<text x="338.2" y="50.2">LINK BARS TYPE R, fy=250N/mm</text>
<text x="336.5" y="55.3">6. LAPS TO ALL REINFORCEMENTS SHALL BE</text>
<text x="337.7" y="57.7">50 X BAR DIAMETER UNLESS OTHERWISE</text>
<text x="336.6" y="65.2">7. COVER TO REINFORCEMENT SHALL BE</text>
<text x="337.7" y="60.2">NOTED.</text>
<text x="337.7" y="67.6">- FOUNDATIONS</text>
<text x="337.7" y="70.1">- COLUMNS</text>
<text x="349.9" y="70.1">30MM</text>
<text x="352.3" y="67.6">50MM</text>
<text x="337.7" y="72.9">- BEAMS</text>
<text x="337.7" y="75.3">- SLAB</text>
<text x="337.7" y="77.8">- STAIRS</text>
<text x="347.3" y="75.3">25MM</text>
<text x="348.4" y="72.9">25MM</text>
<text x="348.6" y="77.8">25MM</text>
<text x="336.6" y="84.5">8. DO NOT SCALE OUT THIS DRAWING</text>
<text x="334.2" y="115.2">rev.</text>
<text x="340.3" y="115.2">date</text>
<text x="334.2" y="120.8">REVISIONS</text>
<text x="335.7" y="126">Discipline</text>
<text x="335.1" y="150.7">Project tittle and description</text>
<text x="335.2" y="169.3">Client</text>
<text x="335.7" y="222.1">Job stage and description</text>
<text x="337.9" y="230.5">Job No.</text>
<text x="335.3" y="249.9">Drawing no.</text>
<text x="379.3" y="250">Rev.</text>
<text x="338" y="258.7">Designed by</text>
<text x="358.4" y="258.7">Drawn by</text>
<text x="375.3" y="258.7">Checked by</text>
<text x="337.9" y="266.4">Approved By:</text>
<text x="359.7" y="266.4">Date:</text>
<text x="377.2" y="266.4">Scale:</text>
</g>
<g font-size="1.6">
<text x="164.3" y="159.1" transform="rotate(-1 164.3 159.1)">1800</text>
<text x="179.3" y="164" transform="rotate(-1 179.3 164)">1350</text>
<text x="180" y="196.5" transform="rotate(-1 180 196.5)">2092</text>
</g>
<g font-size="1.4">
<text x="115.8" y="113.2" transform="rotate(-91 115.8 113.2)">First Floor Bridge</text>
<text x="116.2" y="124" transform="rotate(-1 116.2 124)">verandah</text>
<text x="125.8" y="124">changing room</text>
<text x="128.9" y="125.5">+</text>
<text x="128.9" y="127.2" transform="rotate(-1 128.9 127.2)">laundry</text>
<text x="109.3" y="184.6" transform="rotate(-3 109.3 184.6)">Toilet</text>
<text x="196.6" y="182.7" transform="rotate(-3 196.6 182.7)">Toilet</text>
<text x="205.4" y="218.6" transform="rotate(-3 205.4 218.6)">Toilet</text>
</g>
<text font-size="1" x="154.3" y="160.4" transform="rotate(-1 154.3 160.4)">Open to Sky</text>
<text font-size=".8" x="164.4" y="151.8" transform="rotate(-1 164.4 151.8)">Elevator</text>
<text font-size=".7" x="161.4" y="195.1">Ø800</text>
</svg>
